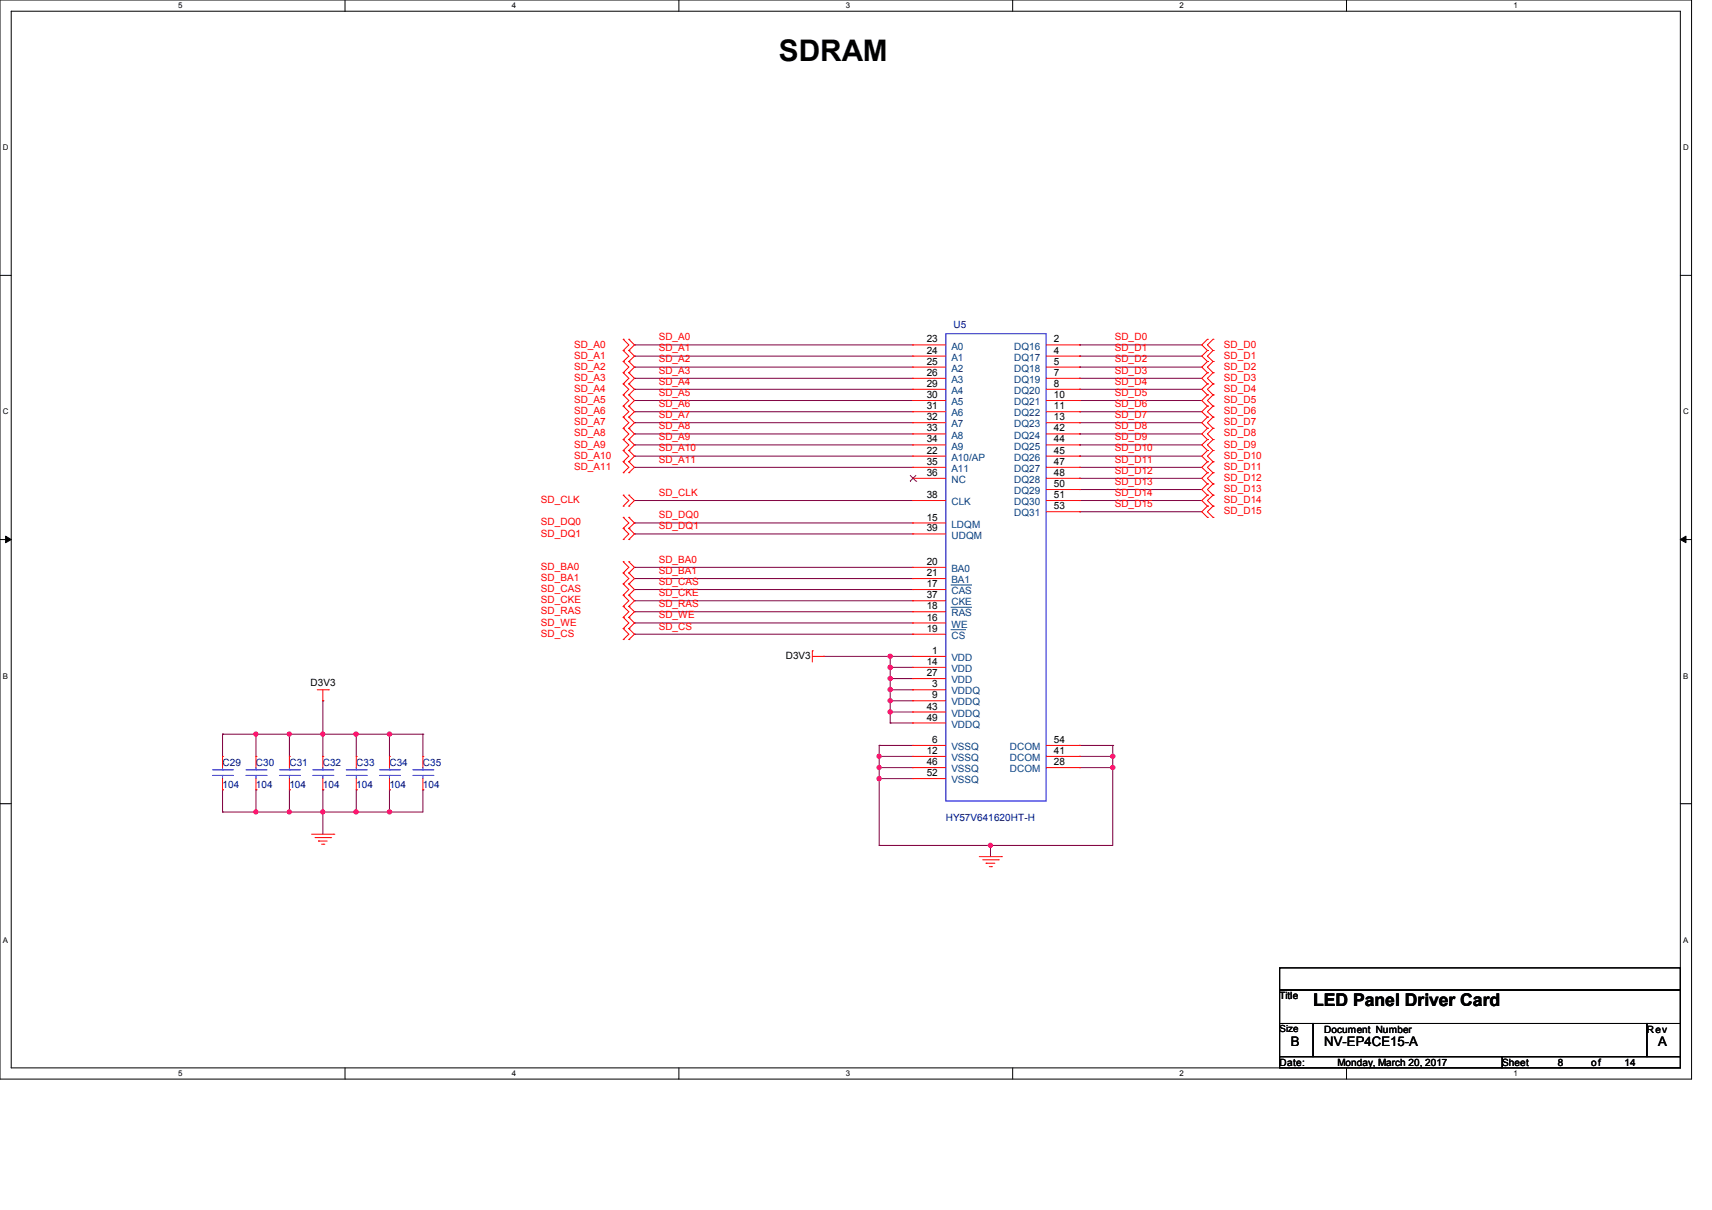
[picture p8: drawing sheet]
<svg xmlns="http://www.w3.org/2000/svg" width="297mm" height="210mm" viewBox="0 0 297 210" stroke-linecap="round" stroke-linejoin="round" font-family="sans-serif">
<path d="M0 0h293.5v187.3h-293.5zM1.9 1.9h289.6v183.4h-289.6z" fill="none" stroke="#000" stroke-width=".17"/>
<g fill="#fff">
<path d="M30.9 .2h.8v1.5h-.8z"/>
<path d="M30.9 185.5h.8v1.6h-.8z"/>
</g>
<path d="M59.9 0v1.9M59.9 185.3v2" fill="none" stroke="#000" stroke-width=".17"/>
<g fill="#fff">
<path d="M88.8 .2h.8v1.5h-.8z"/>
<path d="M88.8 185.5h.8v1.6h-.8z"/>
</g>
<path d="M117.8 0v1.9M117.8 185.3v2" fill="none" stroke="#000" stroke-width=".17"/>
<g fill="#fff">
<path d="M146.7 .2h.8v1.5h-.8z"/>
<path d="M146.7 185.5h.8v1.6h-.8z"/>
</g>
<path d="M175.7 0v1.9M175.7 185.3v2" fill="none" stroke="#000" stroke-width=".17"/>
<g fill="#fff">
<path d="M204.6 .2h.8v1.5h-.8z"/>
<path d="M204.6 185.5h.8v1.6h-.8z"/>
</g>
<path d="M233.6 0v1.9M233.6 185.3v2" fill="none" stroke="#000" stroke-width=".17"/>
<g fill="#fff">
<path d="M262.6 .2h.7v1.5h-.7z"/>
<path d="M262.6 185.5h.7v1.6h-.7z"/>
<path d="M.5 24.8h1v1.6h-1z"/>
<path d="M292 24.8h1v1.6h-1z"/>
<path d="M.5 70.7h1v1.5h-1z"/>
<path d="M292 70.7h1v1.5h-1z"/>
</g>
<path d="M0 47.8h1.9M291.5 47.8h2" fill="none" stroke="#000" stroke-width=".17"/>
<g fill="#fff">
<path d="M.5 116.5h.9v1.6h-.9z"/>
<path d="M292 116.5h.9v1.6h-.9z"/>
</g>
<path d="M0 93.6h1.9M291.5 93.6h2" fill="none" stroke="#000" stroke-width=".17"/>
<path d="M1 93l.9 .6-.9 .6zM291.5 93.6l1-.6v1.2z" fill="#000" stroke="#000" stroke-width=".17"/>
<g fill="#fff">
<path d="M.5 162.4h.9v1.5h-.9z"/>
<path d="M292 162.4h.9v1.5h-.9z"/>
</g>
<path d="M0 139.5h1.9M291.5 139.5h2M222 168h69.5v3.8h-69.5zM222 171.8h69.5v5.8h-69.5zM222 177.6h5.8v5.8h-5.8zM227.8 177.6h57.9v5.8h-57.9zM285.7 177.6h5.8v5.8h-5.8zM222 183.4h38.6v1.9h-38.6zM260.6 183.4h30.9v1.9h-30.9z" fill="none" stroke="#000" stroke-width=".17"/>
<g fill="none" stroke="#800040" stroke-width=".17">
<path d="M110.1 59.9h.1M110.1 59.9h48.2M187.3 59.9h.1M187.3 59.9h21.2M110.1 61.8h.1M110.1 63.7h.1M110.1 65.7h.1M110.1 67.6h.1M110.1 69.5h.1M110.1 71.5h.1M110.1 73.4h.1M110.1 75.3h.1"/>
<path d="M110.1 77.2h.1M110.1 79.2h.1M110.1 61.8h48.2M110.1 63.7h48.2M110.1 65.7h48.2M110.1 67.6h48.2M110.1 69.5h48.2M110.1 71.5h48.2M110.1 73.4h48.2M110.1 75.3h48.2M110.1 77.2h48.2M110.1 79.2h48.2"/>
<path d="M187.3 61.8h.1M187.3 63.7h.1M187.3 65.7h.1M187.3 67.6h.1M187.3 69.5h.1M187.3 71.5h.1M187.3 73.4h.1M187.3 75.3h.1M187.3 77.2h.1M187.3 79.2h.1M187.3 61.8h21.2M187.3 63.7h21.2"/>
<path d="M187.3 65.7h21.2M187.3 67.6h21.2M187.3 69.5h21.2M187.3 71.5h21.2M187.3 73.4h21.2M187.3 75.3h21.2M187.3 77.2h21.2M187.3 79.2h21.2M110.1 81.1h.1M110.1 86.9h.1M110.1 90.8h.1M110.1 92.7h.1"/>
<path d="M110.1 98.5h.1M110.1 81.1h48.2M110.1 86.9h48.2M110.1 90.8h48.2M110.1 92.7h48.2M110.1 98.5h48.2M187.3 81.1h.1M187.3 83h.1M187.3 85h.1M187.3 86.9h.1M187.3 88.8h.1M187.3 81.1h21.2"/>
<path d="M187.3 83h21.2M187.3 85h21.2M187.3 86.9h21.2M187.3 88.8h21.2M110.1 100.4h.1M110.1 102.3h.1M110.1 104.3h.1M110.1 106.2h.1M110.1 108.1h.1M110.1 110.1h.1M110.1 100.4h48.2M110.1 102.3h48.2"/>
<path d="M110.1 104.3h48.2M110.1 106.2h48.2M110.1 108.1h48.2M110.1 110.1h48.2M142.9 113.9h.1M142.9 113.9h15.4M154.4 113.9h.1M154.4 119.7h.1M154.4 117.8h.1M154.4 115.8h.1M154.4 113.9v11.6M154.4 119.7h3.9"/>
<path d="M154.4 117.8h3.9M154.4 115.8h3.9M38.6 127.4h.1M38.6 137.1h.1M38.6 127.4v3.9M38.6 137.1v3.8M38.6 127.4h34.8M44.4 127.4h.1M44.4 137.1h.1M44.4 127.4v3.9M44.4 137.1v3.8M50.2 127.4h.1"/>
<path d="M50.2 137.1h.1M50.2 127.4v3.9M50.2 137.1v3.8M56 127.4h.1M56 137.1h.1M56 121.6h.1M56 121.6v9.7M56 137.1v7.7M61.8 127.4h.1M61.8 137.1h.1M61.8 127.4v3.9M61.8 137.1v3.8"/>
<path d="M67.6 127.4h.1M67.6 137.1h.1M67.6 127.4v3.9M67.6 137.1v3.8M73.4 127.4h.1M73.4 137.1h.1M73.4 127.4v3.9M73.4 137.1v3.8h-34.8M152.5 129.4h.1M152.5 131.3h.1M152.5 133.2h.1M152.5 135.1h.1"/>
<path d="M152.5 129.4h5.8M152.5 129.4v17.3M152.5 131.3h5.8M152.5 133.2h5.8M152.5 135.1h5.8M154.4 125.5h.1M154.4 123.6h.1M154.4 121.6h.1M154.4 125.5h3.9M154.4 123.6h3.9M154.4 121.6h3.9M187.3 129.4h.1"/>
<path d="M187.3 131.3h.1M187.3 133.2h.1M187.3 129.4h5.7M187.3 131.3h5.7M187.3 133.2h5.7M193 129.4h.1M193 131.3h.1M193 133.2h.1M193 129.4v17.3h-40.5M38.6 140.9h.1M44.4 140.9h.1M50.2 140.9h.1"/>
<path d="M56 140.9h.1M61.8 140.9h.1M67.6 140.9h.1M152.5 146.7h.1M171.8 146.7h.1M171.8 146.7v2"/>
</g>
<g fill="#f0f" stroke="#f0f" stroke-width=".17">
<circle cx="152.5" cy="131.3" r=".36"/>
<circle cx="152.5" cy="133.2" r=".36"/>
<circle cx="152.5" cy="135.1" r=".37"/>
<circle cx="193" cy="131.3" r=".37"/>
<circle cx="193" cy="133.2" r=".37"/>
<circle cx="171.8" cy="146.7" r=".36"/>
<circle cx="154.4" cy="113.9" r=".37"/>
<circle cx="154.4" cy="115.8" r=".38"/>
<circle cx="154.4" cy="123.5" r=".37"/>
<circle cx="154.4" cy="121.6" r=".37"/>
<circle cx="154.4" cy="119.7" r=".38"/>
<circle cx="154.4" cy="117.8" r=".37"/>
<circle cx="67.6" cy="127.4" r=".37"/>
<circle cx="61.8" cy="127.4" r=".37"/>
<circle cx="56" cy="127.4" r=".36"/>
<circle cx="50.2" cy="127.4" r=".36"/>
<circle cx="44.4" cy="127.4" r=".36"/>
<circle cx="50.2" cy="140.9" r=".36"/>
<circle cx="44.4" cy="140.9" r=".36"/>
<circle cx="67.6" cy="140.9" r=".37"/>
<circle cx="61.8" cy="140.9" r=".37"/>
<circle cx="56" cy="140.9" r=".36"/>
</g>
<g fill="none" stroke="#f00" stroke-width=".17">
<path d="M108.1 58.9h.1M108.1 58.9l1 1-1 .9M109.1 58.9h.1M109.1 58.9l1 1-1 .9M158.3 59.9h.1M158.3 59.9h5.8M181.5 59.9h5.8M187.3 59.9h.1M209.5 58.9h.1M209.5 58.9l-1 1 1 .9M210.4 58.9h.1M210.4 58.9l-.9 1 .9 .9"/>
<path d="M108.1 60.8h.1M108.1 62.7h.1M108.1 64.7h.1M108.1 66.6h.1M108.1 68.5h.1M108.1 70.5h.1M108.1 72.4h.1M108.1 74.3h.1M108.1 76.3h.1M108.1 78.2h.1M108.1 60.8l1 1-1 .9M108.1 62.7l1 1-1 1"/>
<path d="M108.1 64.7l1 1-1 .9M108.1 66.6l1 1-1 .9M108.1 68.5l1 1-1 1M108.1 70.5l1 1-1 .9M108.1 72.4l1 1-1 .9M108.1 74.3l1 1-1 1M108.1 76.3l1 .9-1 1M108.1 78.2l1 1-1 .9M109.1 60.8h.1M109.1 62.7h.1M109.1 64.7h.1M109.1 66.6h.1"/>
<path d="M109.1 68.5h.1M109.1 70.5h.1M109.1 72.4h.1M109.1 74.3h.1M109.1 76.3h.1M109.1 78.2h.1M109.1 60.8l1 1-1 .9M109.1 62.7l1 1-1 1M109.1 64.7l1 1-1 .9M109.1 66.6l1 1-1 .9M109.1 68.5l1 1-1 1M109.1 70.5l1 1-1 .9"/>
<path d="M109.1 72.4l1 1-1 .9M109.1 74.3l1 1-1 1M109.1 76.3l1 .9-1 1M109.1 78.2l1 1-1 .9M158.3 61.8h.1M158.3 63.7h.1M158.3 65.7h.1M158.3 67.6h.1M158.3 69.5h.1M158.3 71.5h.1M158.3 73.4h.1M158.3 75.3h.1"/>
<path d="M158.3 77.2h.1M158.3 79.2h.1M158.3 61.8h5.8M158.3 63.7h5.8M158.3 65.7h5.8M158.3 67.6h5.8M158.3 69.5h5.8M158.3 71.5h5.8M158.3 73.4h5.8M158.3 75.3h5.8M158.3 77.2h5.8M158.3 79.2h5.8"/>
<path d="M181.5 61.8h5.8M181.5 63.7h5.8M181.5 65.7h5.8M181.5 67.6h5.8M181.5 69.5h5.8M181.5 71.5h5.8M181.5 73.4h5.8M181.5 75.3h5.8M181.5 77.2h5.8M181.5 79.2h5.8M187.3 61.8h.1M187.3 63.7h.1"/>
<path d="M187.3 65.7h.1M187.3 67.6h.1M187.3 69.5h.1M187.3 71.5h.1M187.3 73.4h.1M187.3 75.3h.1M187.3 77.2h.1M187.3 79.2h.1M209.5 60.8h.1M209.5 62.7h.1M209.5 64.7h.1M209.5 66.6h.1"/>
<path d="M209.5 68.5h.1M209.5 70.5h.1M209.5 72.4h.1M209.5 74.3h.1M209.5 76.3h.1M209.5 78.2h.1M209.5 60.8l-1 1 1 .9M209.5 62.7l-1 1 1 1M209.5 64.7l-1 1 1 .9M209.5 66.6l-1 1 1 .9M209.5 68.5l-1 1 1 1M209.5 70.5l-1 1 1 .9"/>
<path d="M209.5 72.4l-1 1 1 .9M209.5 74.3l-1 1 1 1M209.5 76.3l-1 .9 1 1M209.5 78.2l-1 1 1 .9M210.4 60.8h.1M210.4 62.7h.1M210.4 64.7h.1M210.4 66.6h.1M210.4 68.5h.1M210.4 70.5h.1M210.4 72.4h.1M210.4 74.3h.1"/>
<path d="M210.4 76.3h.1M210.4 78.2h.1M210.4 60.8l-.9 1 .9 .9M210.4 62.7l-.9 1 .9 1M210.4 64.7l-.9 1 .9 .9M210.4 66.6l-.9 1 .9 .9M210.4 68.5l-.9 1 .9 1M210.4 70.5l-.9 1 .9 .9M210.4 72.4l-.9 1 .9 .9M210.4 74.3l-.9 1 .9 1M210.4 76.3l-.9 .9 .9 1M210.4 78.2l-.9 1 .9 .9"/>
<path d="M108.1 85.9h.1M108.1 87.8h.1M108.1 89.8h.1M108.1 91.7h.1M108.1 93.6h.1M108.1 97.5h.1M108.1 99.4h.1M108.1 80.1h.1M108.1 82h.1M108.1 85.9l1 1-1 .9M108.1 89.8l1 1-1 .9M108.1 91.7l1 1-1 .9"/>
<path d="M108.1 97.5l1 1-1 .9M108.1 99.4l1 1-1 .9M108.1 80.1l1 1-1 .9M109.1 87.8h.1M109.1 85.9h.1M109.1 91.7h.1M109.1 89.8h.1M109.1 93.6h.1M109.1 99.4h.1M109.1 97.5h.1M109.1 80.1h.1M109.1 82h.1"/>
<path d="M109.1 85.9l1 1-1 .9M109.1 89.8l1 1-1 .9M109.1 91.7l1 1-1 .9M109.1 97.5l1 1-1 .9M109.1 99.4l1 1-1 .9M109.1 80.1l1 1-1 .9M158.3 81.1h.1M158.3 83h.1M158.3 86.9h.1M158.3 90.8h.1M158.3 92.7h.1M158.3 98.5h.1"/>
<path d="M158.3 81.1h5.8M158.3 83h5.8M158.3 86.9h5.8M158.3 90.8h5.8M158.3 92.7h5.8M158.3 98.5h5.8M181.5 81.1h5.8M181.5 83h5.8M181.5 86.9h5.8M181.5 85h5.8M181.5 88.8h5.8M187.3 81.1h.1"/>
<path d="M187.3 83h.1M187.3 85h.1M187.3 86.9h.1M187.3 88.8h.1M209.5 80.1h.1M209.5 82h.1M209.5 84h.1M209.5 85.9h.1M209.5 87.8h.1M209.5 89.8h.1M209.5 80.1l-1 1 1 .9M209.5 82l-1 1 1 1"/>
<path d="M209.5 84l-1 1 1 .9M209.5 85.9l-1 1 1 .9M209.5 87.8l-1 1 1 1M210.4 80.1h.1M210.4 82h.1M210.4 84h.1M210.4 85.9h.1M210.4 87.8h.1M210.4 89.8h.1M210.4 80.1l-.9 1 .9 .9M210.4 82l-.9 1 .9 1M210.4 84l-.9 1 .9 .9"/>
<path d="M210.4 85.9l-.9 1 .9 .9M210.4 87.8l-.9 1 .9 1M55 119.7h2M56 119.7v1.9M57 119.7h.1M108.1 101.3h.1M108.1 103.3h.1M108.1 105.2h.1M108.1 107.1h.1M108.1 109.1h.1M108.1 111h.1M108.1 101.3l1 1-1 1"/>
<path d="M108.1 103.3l1 1-1 .9M108.1 105.2l1 1-1 .9M108.1 107.1l1 1-1 1M108.1 109.1l1 1-1 .9M109.1 101.3h.1M109.1 103.3h.1M109.1 105.2h.1M109.1 107.1h.1M109.1 109.1h.1M109.1 111h.1M109.1 101.3l1 1-1 1M109.1 103.3l1 1-1 .9"/>
<path d="M109.1 105.2l1 1-1 .9M109.1 107.1l1 1-1 1M109.1 109.1l1 1-1 .9M140.9 112.9h.1M140.9 113.9h2M140.9 112.9v2M142.9 113.9h.1M158.3 100.4h.1M158.3 102.3h.1M158.3 104.3h.1M158.3 106.2h.1M158.3 108.1h.1"/>
<path d="M158.3 110.1h.1M158.3 113.9h.1M158.3 115.8h.1M158.3 117.8h.1M158.3 119.7h.1M158.3 113.9h5.8M158.3 119.7h5.8M158.3 100.4h5.8M158.3 102.3h5.8M158.3 104.3h5.8M158.3 106.2h5.8M158.3 108.1h5.8"/>
<path d="M158.3 110.1h5.8M158.3 115.8h5.8M158.3 117.8h5.8M38.6 131.3h.1M38.6 137.1h.1M38.6 131.3v1.9M38.6 135.1v2M44.4 131.3h.1M44.4 137.1h.1M44.4 131.3v1.9M44.4 135.1v2M50.2 131.3h.1"/>
<path d="M50.2 137.1h.1M50.2 131.3v1.9M50.2 135.1v2M56 121.6h.1M56 131.3h.1M56 137.1h.1M56 131.3v1.9M56 135.1v2M61.8 131.3h.1M61.8 137.1h.1M61.8 131.3v1.9M61.8 135.1v2"/>
<path d="M67.6 131.3h.1M67.6 137.1h.1M67.6 131.3v1.9M67.6 135.1v2M73.4 131.3h.1M73.4 137.1h.1M73.4 131.3v1.9M73.4 135.1v2M158.3 121.6h.1M158.3 123.6h.1M158.3 125.5h.1M158.3 129.4h.1"/>
<path d="M158.3 131.3h.1M158.3 133.2h.1M158.3 135.1h.1M158.3 121.6h5.8M158.3 123.6h5.8M158.3 125.5h5.8M158.3 129.4h5.8M158.3 131.3h5.8M158.3 133.2h5.8M158.3 135.1h5.8M181.5 129.4h5.8M181.5 131.3h5.8"/>
<path d="M181.5 133.2h5.8M187.3 129.4h.1M187.3 131.3h.1M187.3 133.2h.1M54.1 144.8h3.8M54.7 145.4h2.7M55.2 146h.1M55.2 146h1.6M55.8 146.5h.4M56.2 146.5h.1M57.4 145.4h.1M57.9 144.8h.1"/>
<path d="M169.9 148.7h3.8M170.5 149.2h2.7M171.1 149.8h.1M171.1 149.8h1.5M171.6 150.4h.4M172 150.4h.1M173.2 149.2h.1M173.7 148.7h.1"/>
</g>
<g fill="none" stroke="#00f" stroke-width=".17">
<path d="M164.1 57.9h17.4v81.1h-17.4zM36.9 134.6h3.4M36.9 133.6h3.4M38.6 133.6h.1M38.6 134.6h.1M38.6 133.2v.4M38.6 134.6v.5M40.3 134.6h.1M40.3 133.6h.1M42.7 134.6h3.4M42.7 133.6h3.4M44.4 133.6h.1"/>
<path d="M44.4 134.6h.1M44.4 133.2v.4M44.4 134.6v.5M46.1 134.6h.1M46.1 133.6h.1M48.5 134.6h3.4M48.5 133.6h3.4M50.2 133.6h.1M50.2 134.6h.1M50.2 133.2v.4M50.2 134.6v.5M51.9 134.6h.1"/>
<path d="M51.9 133.6h.1M54.3 134.6h3.4M54.3 133.6h3.4M56 133.6h.1M56 134.6h.1M56 133.2v.4M56 134.6v.5M57.7 134.6h.1M57.7 133.6h.1M60.1 134.6h3.4M60.1 133.6h3.4M61.8 133.6h.1"/>
<path d="M61.8 134.6h.1M61.8 133.2v.4M61.8 134.6v.5M63.5 134.6h.1M63.5 133.6h.1M65.8 134.6h3.5M65.8 133.6h3.5M67.6 133.6h.1M67.6 134.6h.1M67.6 133.2v.4M67.6 134.6v.5M69.3 134.6h.1"/>
<path d="M69.3 133.6h.1M71.6 134.6h3.5M71.6 133.6h3.5M73.4 133.6h.1M73.4 134.6h.1M73.4 133.2v.4M73.4 134.6v.5M75.1 134.6h.1M75.1 133.6h.1"/>
</g>
<path d="M157.9 83.5h.1M157.9 82.5l1 1M158.9 83.5h.1M158.9 82.5l-1 1" fill="none" stroke="#804000" stroke-width=".17"/>
<path d="M164.9 101.5h3.6M164.9 105.4h3.6M164.9 109.3h2.5M167.4 109.3h.1M168.5 101.5h.1M168.5 105.4h.1" fill="none" stroke="#004080" stroke-width=".17"/>
<text font-size="5.2" x="135.1" y="10.6">SDRAM</text>
<text font-size="3" x="227.8" y="174.7">LED Panel Driver Card</text>
<g font-size="2.3">
<text x="223.9" y="181.6">B</text>
<text x="229.7" y="181.6">NV-EP4CE15-A</text>
<text x="287.6" y="181.6">A</text>
</g>
<g font-size="1.7" fill="#f00">
<text x="114.3" y="59.1">SD_A0</text>
<text x="193.4" y="59.1">SD_D0</text>
<text x="99.6" y="60.3">SD_A0</text>
<text x="99.6" y="62.2">SD_A1</text>
<text x="99.6" y="64.2">SD_A2</text>
<text x="114.3" y="61">SD_A1</text>
<text x="114.3" y="62.9">SD_A2</text>
<text x="114.3" y="64.9">SD_A3</text>
<text x="193.4" y="61">SD_D1</text>
<text x="193.4" y="62.9">SD_D2</text>
<text x="193.4" y="64.9">SD_D3</text>
<text x="212.3" y="60.3">SD_D0</text>
<text x="212.3" y="62.2">SD_D1</text>
<text x="212.3" y="64.2">SD_D2</text>
<text x="99.6" y="66.1">SD_A3</text>
<text x="99.6" y="68">SD_A4</text>
<text x="99.6" y="70">SD_A5</text>
<text x="99.6" y="71.9">SD_A6</text>
<text x="114.3" y="66.8">SD_A4</text>
<text x="114.3" y="68.7">SD_A5</text>
<text x="114.3" y="70.7">SD_A6</text>
<text x="193.4" y="66.8">SD_D4</text>
<text x="193.4" y="68.7">SD_D5</text>
<text x="193.4" y="70.7">SD_D6</text>
<text x="212.3" y="66.1">SD_D3</text>
<text x="212.3" y="68">SD_D4</text>
<text x="212.3" y="70">SD_D5</text>
<text x="212.3" y="71.9">SD_D6</text>
<text x="99.6" y="73.8">SD_A7</text>
<text x="99.6" y="75.7">SD_A8</text>
<text x="99.6" y="77.7">SD_A9</text>
<text x="114.3" y="72.6">SD_A7</text>
<text x="114.3" y="74.5">SD_A8</text>
<text x="114.3" y="76.4">SD_A9</text>
<text x="193.4" y="72.6">SD_D7</text>
<text x="193.4" y="74.5">SD_D8</text>
<text x="193.4" y="76.4">SD_D9</text>
<text x="212.3" y="73.8">SD_D7</text>
<text x="212.3" y="75.7">SD_D8</text>
<text x="212.3" y="77.7">SD_D9</text>
<text x="99.6" y="79.6">SD_A10</text>
<text x="99.6" y="81.5">SD_A11</text>
<text x="114.3" y="78.4">SD_A10</text>
<text x="114.3" y="80.3">SD_A11</text>
<text x="193.4" y="78.4">SD_D10</text>
<text x="193.4" y="80.3">SD_D11</text>
<text x="193.4" y="82.2">SD_D12</text>
<text x="212.3" y="79.6">SD_D10</text>
<text x="212.3" y="81.5">SD_D11</text>
<text x="212.3" y="83.5">SD_D12</text>
<text x="93.8" y="87.3">SD_CLK</text>
<text x="114.3" y="86.1">SD_CLK</text>
<text x="114.3" y="90">SD_DQ0</text>
<text x="193.4" y="84.2">SD_D13</text>
<text x="193.4" y="86.1">SD_D14</text>
<text x="193.4" y="88">SD_D15</text>
<text x="212.3" y="85.4">SD_D13</text>
<text x="212.3" y="87.3">SD_D14</text>
<text x="212.3" y="89.3">SD_D15</text>
<text x="93.8" y="91.2">SD_DQ0</text>
<text x="93.8" y="93.1">SD_DQ1</text>
<text x="114.3" y="91.9">SD_DQ1</text>
<text x="93.8" y="98.9">SD_BA0</text>
<text x="93.8" y="100.8">SD_BA1</text>
<text x="114.3" y="97.7">SD_BA0</text>
<text x="114.3" y="99.6">SD_BA1</text>
<text x="114.3" y="101.5">SD_CAS</text>
<text x="93.8" y="102.8">SD_CAS</text>
<text x="93.8" y="104.7">SD_CKE</text>
<text x="93.8" y="106.6">SD_RAS</text>
<text x="114.3" y="103.5">SD_CKE</text>
<text x="114.3" y="105.4">SD_RAS</text>
<text x="114.3" y="107.3">SD_WE</text>
<text x="93.8" y="108.6">SD_WE</text>
<text x="93.8" y="110.5">SD_CS</text>
<text x="114.3" y="109.3">SD_CS</text>
</g>
<g font-size="1.7">
<text x="160.8" y="59.4">23</text>
<text x="182.8" y="59.4">2</text>
<text x="160.8" y="61.4">24</text>
<text x="160.8" y="63.3">25</text>
<text x="160.8" y="65.2">26</text>
<text x="182.8" y="61.4">4</text>
<text x="182.8" y="63.3">5</text>
<text x="182.8" y="65.2">7</text>
<text x="160.8" y="67.1">29</text>
<text x="160.8" y="69.1">30</text>
<text x="160.8" y="71">31</text>
<text x="182.8" y="67.1">8</text>
<text x="182.8" y="69.1">10</text>
<text x="182.8" y="71">11</text>
<text x="160.8" y="72.9">32</text>
<text x="160.8" y="74.9">33</text>
<text x="160.8" y="76.8">34</text>
<text x="182.8" y="72.9">13</text>
<text x="182.8" y="74.9">42</text>
<text x="182.8" y="76.8">44</text>
<text x="160.8" y="78.7">22</text>
<text x="160.8" y="80.7">35</text>
<text x="160.8" y="82.6">36</text>
<text x="182.8" y="78.7">45</text>
<text x="182.8" y="80.7">47</text>
<text x="182.8" y="82.6">48</text>
<text x="160.8" y="86.4">38</text>
<text x="182.8" y="84.5">50</text>
<text x="182.8" y="86.4">51</text>
<text x="182.8" y="88.4">53</text>
<text x="160.8" y="90.3">15</text>
<text x="160.8" y="92.2">39</text>
<text x="160.8" y="98">20</text>
<text x="160.8" y="100">21</text>
<text x="160.8" y="101.9">17</text>
<text x="160.8" y="103.8">37</text>
<text x="160.8" y="105.7">18</text>
<text x="160.8" y="107.7">16</text>
<text x="160.8" y="109.6">19</text>
<text x="161.7" y="113.5">1</text>
<text x="53.9" y="119">D3V3</text>
<text x="136.3" y="114.3">D3V3</text>
<text x="160.8" y="115.4">14</text>
<text x="160.8" y="117.3">27</text>
<text x="161.7" y="119.3">3</text>
<text x="160.8" y="123.1">43</text>
<text x="160.8" y="125.1">49</text>
<text x="161.7" y="121.2">9</text>
<text x="160.8" y="130.9">12</text>
<text x="161.7" y="128.9">6</text>
<text x="182.8" y="128.9">54</text>
<text x="182.8" y="130.9">41</text>
<text x="160.8" y="132.8">46</text>
<text x="160.8" y="134.7">52</text>
<text x="182.8" y="132.8">28</text>
<text x="222" y="173.4">Title</text>
<text x="222" y="179.2">Size</text>
<text x="229.7" y="179.2">Document Number</text>
<text x="285.7" y="179.2">Rev</text>
<text x="222" y="185">Date:</text>
<text x="232.1" y="185">Monday, March 20, 2017</text>
<text x="260.6" y="185">Sheet</text>
<text x="270.2" y="185">8</text>
<text x="276.1" y="185">of</text>
<text x="281.8" y="185">14</text>
</g>
<g font-size="1.7" fill="#000080">
<text x="165.4" y="56.9">U5</text>
<text x="38.6" y="132.9">C29</text>
<text x="38.6" y="136.7">104</text>
<text x="44.4" y="132.9">C30</text>
<text x="44.4" y="136.7">104</text>
<text x="50.2" y="132.9">C31</text>
<text x="50.2" y="136.7">104</text>
<text x="56" y="132.9">C32</text>
<text x="56" y="136.7">104</text>
<text x="61.8" y="132.9">C33</text>
<text x="61.8" y="136.7">104</text>
<text x="67.6" y="132.9">C34</text>
<text x="67.6" y="136.7">104</text>
<text x="73.4" y="132.9">C35</text>
<text x="73.4" y="136.7">104</text>
<text x="164.1" y="142.5">HY57V641620HT-H</text>
</g>
<g font-size="1.7" fill="#004080">
<text x="165" y="60.7">A0</text>
<text x="165" y="62.6">A1</text>
<text x="165" y="64.5">A2</text>
<text x="175.9" y="60.7">DQ16</text>
<text x="175.9" y="62.6">DQ17</text>
<text x="175.9" y="64.5">DQ18</text>
<text x="165" y="66.5">A3</text>
<text x="165" y="68.4">A4</text>
<text x="165" y="70.3">A5</text>
<text x="175.9" y="66.5">DQ19</text>
<text x="175.9" y="68.4">DQ20</text>
<text x="175.9" y="70.3">DQ21</text>
<text x="165" y="72.3">A6</text>
<text x="165" y="74.2">A7</text>
<text x="165" y="76.1">A8</text>
<text x="175.9" y="72.3">DQ22</text>
<text x="175.9" y="74.2">DQ23</text>
<text x="175.9" y="76.1">DQ24</text>
<text x="165" y="78">A9</text>
<text x="165" y="80">A10/AP</text>
<text x="165" y="81.9">A11</text>
<text x="165" y="83.8">NC</text>
<text x="175.9" y="78">DQ25</text>
<text x="175.9" y="80">DQ26</text>
<text x="175.9" y="81.9">DQ27</text>
<text x="175.9" y="83.8">DQ28</text>
<text x="165" y="87.7">CLK</text>
<text x="175.9" y="85.8">DQ29</text>
<text x="175.9" y="87.7">DQ30</text>
<text x="175.9" y="89.6">DQ31</text>
<text x="165" y="91.6">LDQM</text>
<text x="165" y="93.5">UDQM</text>
<text x="165" y="99.3">BA0</text>
<text x="165" y="101.2">BA1</text>
<text x="165" y="103.1">CAS</text>
<text x="165" y="105.1">CKE</text>
<text x="165" y="107">RAS</text>
<text x="165" y="108.9">WE</text>
<text x="165" y="110.9">CS</text>
<text x="165" y="114.7">VDD</text>
<text x="165" y="116.6">VDD</text>
<text x="165" y="118.6">VDD</text>
<text x="165" y="120.5">VDDQ</text>
<text x="165" y="122.4">VDDQ</text>
<text x="165" y="124.4">VDDQ</text>
<text x="165" y="126.3">VDDQ</text>
<text x="165" y="130.2">VSSQ</text>
<text x="175.2" y="130.2">DCOM</text>
<text x="165" y="132.1">VSSQ</text>
<text x="165" y="134">VSSQ</text>
<text x="165" y="135.9">VSSQ</text>
<text x="175.2" y="132.1">DCOM</text>
<text x="175.2" y="134">DCOM</text>
</g>
<g font-size="1.4">
<text x="30.9" y="1.4">5</text>
<text x="88.8" y="1.4">4</text>
<text x="146.7" y="1.4">3</text>
<text x="204.6" y="1.4">2</text>
<text x="262.6" y="1.4">1</text>
<text x=".5" y="26.1">D</text>
<text x="292" y="26.1">D</text>
<text x=".5" y="71.9">C</text>
<text x="292" y="71.9">C</text>
<text x=".5" y="117.8">B</text>
<text x="292" y="117.8">B</text>
<text x=".5" y="163.6">A</text>
<text x="292" y="163.6">A</text>
<text x="30.9" y="186.8">5</text>
<text x="88.8" y="186.8">4</text>
<text x="146.7" y="186.8">3</text>
<text x="204.6" y="186.8">2</text>
<text x="262.6" y="186.8">1</text>
</g>
</svg>
